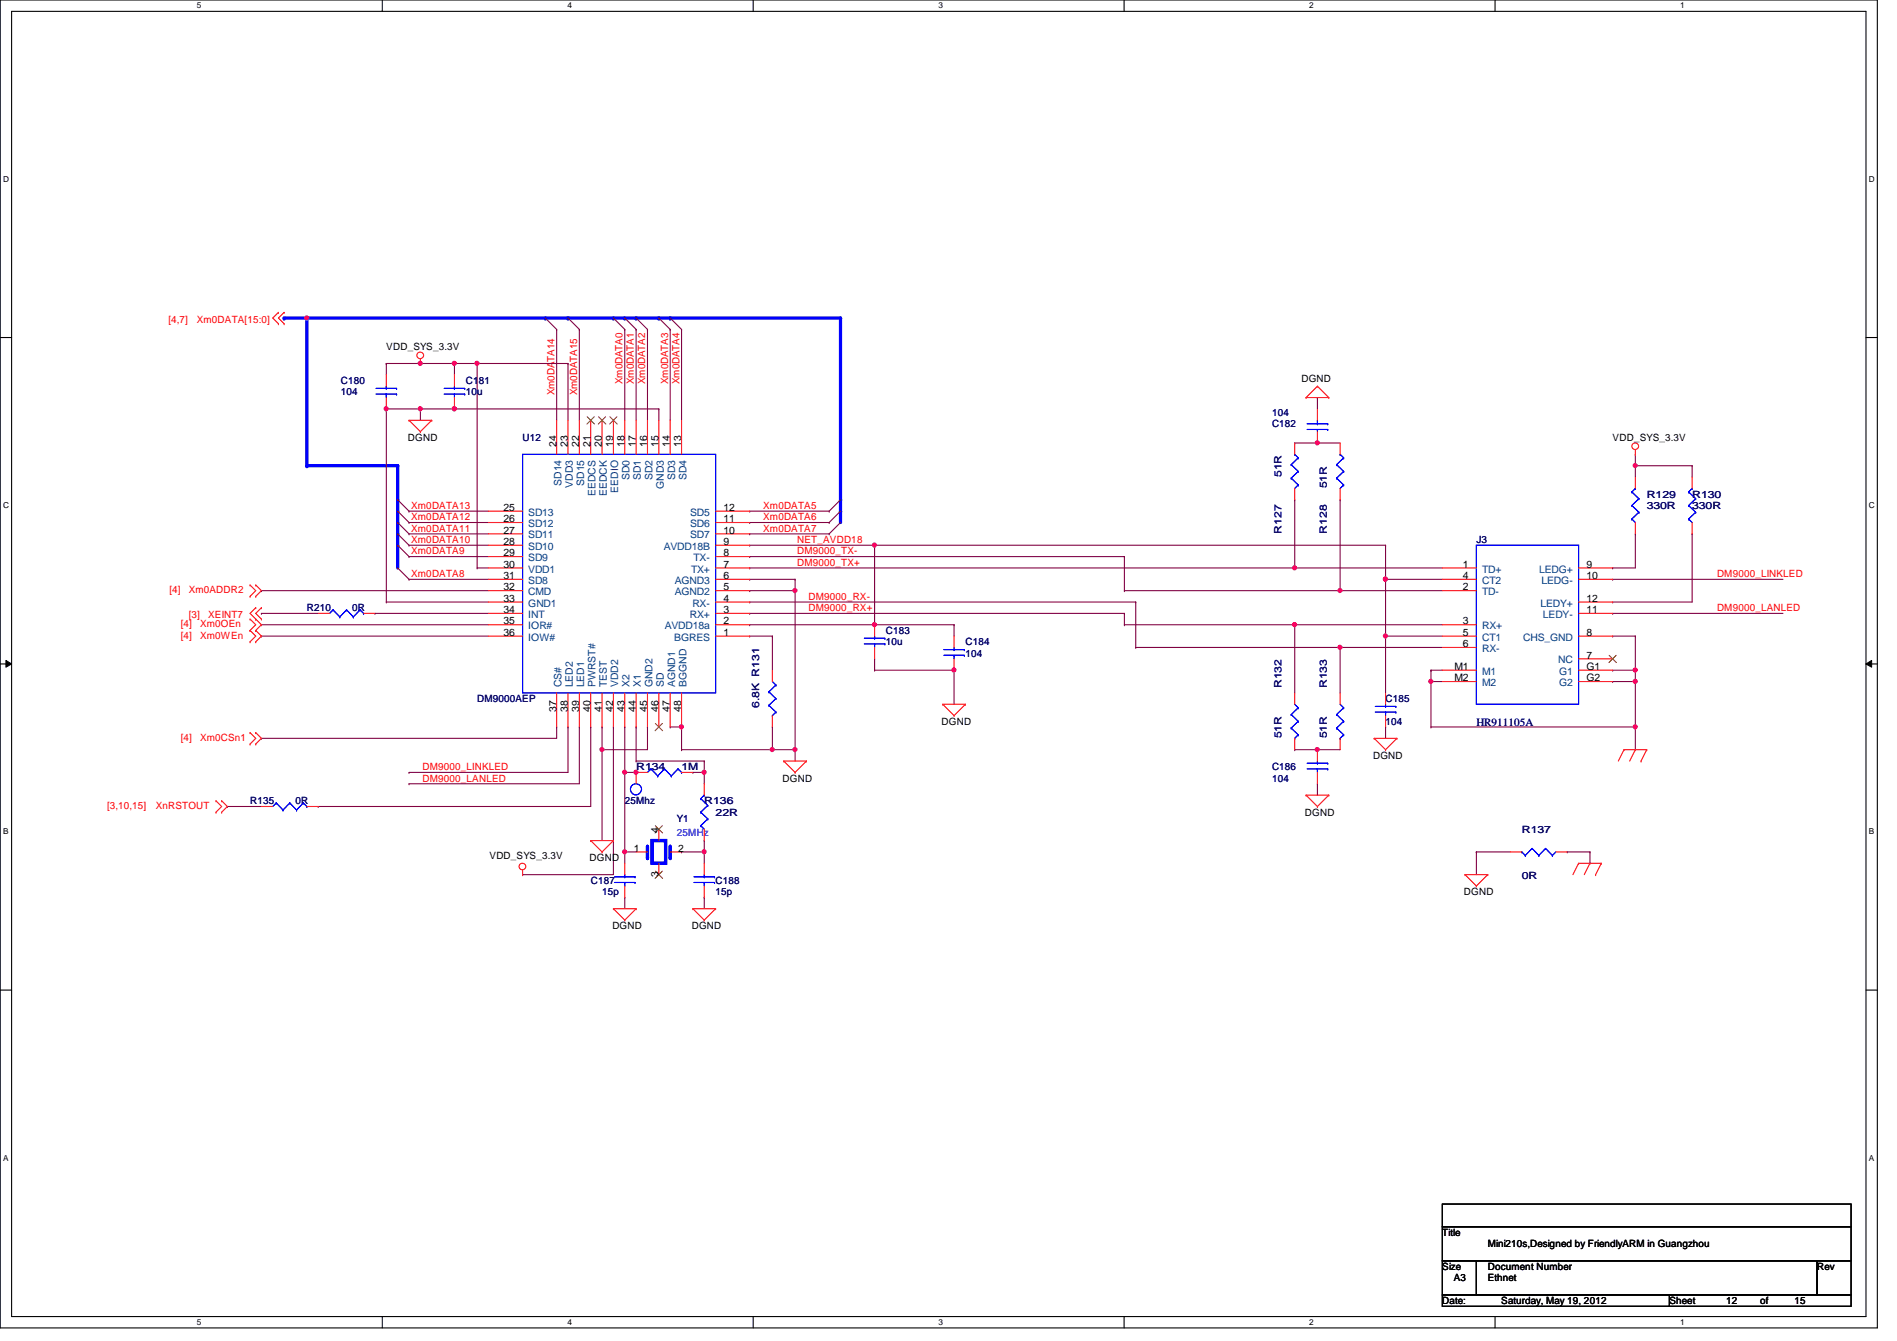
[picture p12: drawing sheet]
<svg xmlns="http://www.w3.org/2000/svg" width="297mm" height="210mm" viewBox="0 0 297 210" stroke-linecap="round" stroke-linejoin="round" font-family="sans-serif">
<path d="M0 0h294v207.9h-294zM1.8 1.8h290.4v204.3h-290.4z" fill="none" stroke="#000" stroke-width=".17"/>
<g fill="#fff">
<path d="M30.8 .2h.7v1.4h-.7z"/>
<path d="M30.8 206.2h.7v1.4h-.7z"/>
</g>
<path d="M59.9 0v1.8M59.9 206.1v1.8" fill="none" stroke="#000" stroke-width=".17"/>
<g fill="#fff">
<path d="M88.9 .2h.6v1.4h-.6z"/>
<path d="M88.9 206.2h.6v1.4h-.6z"/>
</g>
<path d="M117.9 0v1.8M117.9 206.1v1.8" fill="none" stroke="#000" stroke-width=".17"/>
<g fill="#fff">
<path d="M146.9 .2h.7v1.4h-.7z"/>
<path d="M146.9 206.2h.7v1.4h-.7z"/>
</g>
<path d="M176 0v1.8M176 206.1v1.8" fill="none" stroke="#000" stroke-width=".17"/>
<g fill="#fff">
<path d="M205 .2h.7v1.4h-.7z"/>
<path d="M205 206.2h.7v1.4h-.7z"/>
</g>
<path d="M234.1 0v1.8M234.1 206.1v1.8" fill="none" stroke="#000" stroke-width=".17"/>
<g fill="#fff">
<path d="M263.1 .2h.7v1.4h-.7z"/>
<path d="M263.1 206.2h.7v1.4h-.7z"/>
<path d="M.5 27.3h.9v1.4h-.9z"/>
<path d="M292.6 27.3h.9v1.4h-.9z"/>
<path d="M.5 78.4h.9v1.4h-.9z"/>
<path d="M292.6 78.4h.9v1.4h-.9z"/>
</g>
<path d="M0 52.8h1.8M292.2 52.8h1.8" fill="none" stroke="#000" stroke-width=".17"/>
<g fill="#fff">
<path d="M.5 129.5h.8v1.4h-.8z"/>
<path d="M292.6 129.5h.9v1.4h-.9z"/>
</g>
<path d="M0 103.9h1.8M292.2 103.9h1.8" fill="none" stroke="#000" stroke-width=".17"/>
<path d="M.9 103.4l.9 .5-.9 .5zM292.2 103.9l.9-.5v1z" fill="#000"/>
<path d="M.9 103.4l.9 .5-.9 .5zM292.2 103.9l.9-.5v1z" fill="none" stroke="#000" stroke-width=".16"/>
<g fill="#fff">
<path d="M.5 180.5h.8v1.4h-.8z"/>
<path d="M292.6 180.5h.9v1.4h-.9z"/>
</g>
<path d="M0 155h1.8M292.2 155h1.8" fill="none" stroke="#000" stroke-width=".17"/>
<path d="M217 90.7h.1M217 90.7v8.9M64 120.9h.1M64 120.9h24.9" fill="none" stroke="#800040" stroke-width=".17"/>
<circle cx="216.9" cy="90.7" r=".32" fill="#f0f"/>
<circle cx="216.9" cy="90.7" r=".32" fill="none" stroke="#f0f" stroke-width=".17"/>
<path d="M176.1 96h.1M176.1 96v1.8M202.7 97.8h.1M202.7 97.8v10.7M252.5 88.9h.1M256.1 83.6h.1M256.1 83.6v5.3h-3.6M206.3 117.3h.1M206.3 117.3h3.5" fill="none" stroke="#800040" stroke-width=".17"/>
<circle cx="206.3" cy="117.3" r=".32" fill="#f0f"/>
<circle cx="206.3" cy="117.3" r=".32" fill="none" stroke="#f0f" stroke-width=".17"/>
<path d="M202.7 117.3h.1M202.7 117.3h3.6" fill="none" stroke="#800040" stroke-width=".17"/>
<path d="M44.5 49.8h3.5" fill="none" stroke="#00f" stroke-width=".51"/>
<circle cx="44.5" cy="49.8" r=".25" fill="#00f"/>
<path d="M209.8 92.5h.1M209.8 92.5h16M231.2 133.3h.1M231.2 133.3h5.3M231.2 133.3v3.6" fill="none" stroke="#800040" stroke-width=".17"/>
<circle cx="209.8" cy="92.4" r=".32" fill="#f0f"/>
<circle cx="209.8" cy="92.4" r=".32" fill="none" stroke="#f0f" stroke-width=".17"/>
<path d="M206.3 69.3h.1M206.3 69.3h3.5M177.8 94.2h.1M177.8 94.2v7.1M252.5 94.2h.1M265 83.6h.1M265 83.6v10.6h-12.5M149.4 104.9h.1M149.4 104.9v5.3" fill="none" stroke="#800040" stroke-width=".17"/>
<circle cx="206.3" cy="69.3" r=".32" fill="#f0f"/>
<circle cx="206.3" cy="69.3" r=".32" fill="none" stroke="#f0f" stroke-width=".17"/>
<g fill="none" stroke="#800040" stroke-width=".17">
<path d="M202.7 69.3h.1M202.7 69.3h3.6M256.1 71.1h.1M256.1 71.1v1.8M202.7 88.9h.1M202.7 88.9h23.1M256.1 99.6h.1M256.1 99.6v5.3h-3.6M252.5 104.9h.1M245.4 133.3h.1M245.4 133.3h3.6M249 133.3h.1"/>
<path d="M249 133.3v1.8"/>
</g>
<circle cx="202.7" cy="88.9" r=".32" fill="#f0f"/>
<circle cx="202.7" cy="88.9" r=".32" fill="none" stroke="#f0f" stroke-width=".17"/>
<path d="M252.5 106.7h.1M256.1 104.9h.1M256.1 104.9v1.8h-3.6" fill="none" stroke="#800040" stroke-width=".17"/>
<circle cx="256" cy="104.9" r=".32" fill="#f0f"/>
<circle cx="256" cy="104.9" r=".32" fill="none" stroke="#f0f" stroke-width=".17"/>
<path d="M252.5 90.7h.1M252.5 90.7h26.7M90.7 113.8h.1M90.7 113.8v8.9" fill="none" stroke="#800040" stroke-width=".17"/>
<path d="M131.6 80v1.8" fill="none" stroke="#00f" stroke-width=".51"/>
<circle cx="131.6" cy="80" r=".25" fill="#00f"/>
<path d="M131.6 78.2v1.8" fill="none" stroke="#00f" stroke-width=".51"/>
<circle cx="131.6" cy="78.2" r=".25" fill="#00f"/>
<path d="M131.6 49.8v28.4" fill="none" stroke="#00f" stroke-width=".51"/>
<circle cx="131.6" cy="49.8" r=".25" fill="#00f"/>
<path d="M64 122.7h.1M64 122.7h26.7" fill="none" stroke="#800040" stroke-width=".17"/>
<path d="M104.9 49.8h26.7" fill="none" stroke="#00f" stroke-width=".51"/>
<circle cx="104.9" cy="49.8" r=".25" fill="#00f"/>
<path d="M85.4 49.8h3.5" fill="none" stroke="#00f" stroke-width=".51"/>
<circle cx="85.4" cy="49.8" r=".25" fill="#00f"/>
<path d="M48 49.8h37.4" fill="none" stroke="#00f" stroke-width=".51"/>
<circle cx="48" cy="49.8" r=".25" fill="#00f"/>
<path d="M103.2 49.8h1.7" fill="none" stroke="#00f" stroke-width=".51"/>
<circle cx="103.2" cy="49.8" r=".25" fill="#00f"/>
<path d="M88.9 49.8h7.2" fill="none" stroke="#00f" stroke-width=".51"/>
<circle cx="88.9" cy="49.8" r=".25" fill="#00f"/>
<path d="M97.8 49.8h1.8" fill="none" stroke="#00f" stroke-width=".51"/>
<circle cx="97.8" cy="49.8" r=".25" fill="#00f"/>
<path d="M96.1 49.8h1.7" fill="none" stroke="#00f" stroke-width=".51"/>
<circle cx="96.1" cy="49.8" r=".25" fill="#00f"/>
<path d="M99.6 49.8h3.6" fill="none" stroke="#00f" stroke-width=".51"/>
<circle cx="99.6" cy="49.8" r=".25" fill="#00f"/>
<path d="M217 99.6h.1M217 99.6h8.8M217 99.6v8.9M252.5 99.6h.1M252.5 99.6h3.6M177.8 101.3h.1M177.8 101.3h32M256.1 113.8h.1M256.1 113.8v3.5" fill="none" stroke="#800040" stroke-width=".17"/>
<circle cx="216.9" cy="99.5" r=".32" fill="#f0f"/>
<circle cx="216.9" cy="99.5" r=".32" fill="none" stroke="#f0f" stroke-width=".17"/>
<path d="M209.8 78.2h.1M209.8 78.2v14.3" fill="none" stroke="#800040" stroke-width=".17"/>
<path d="M62.3 85.3v3.6" fill="none" stroke="#00f" stroke-width=".51"/>
<circle cx="62.3" cy="85.3" r=".25" fill="#00f"/>
<path d="M62.3 78.2v1.8" fill="none" stroke="#00f" stroke-width=".51"/>
<circle cx="62.3" cy="78.2" r=".25" fill="#00f"/>
<path d="M62.3 72.9v5.3" fill="none" stroke="#00f" stroke-width=".51"/>
<circle cx="62.3" cy="72.9" r=".25" fill="#00f"/>
<path d="M62.3 81.8v1.8" fill="none" stroke="#00f" stroke-width=".51"/>
<circle cx="62.3" cy="81.8" r=".25" fill="#00f"/>
<path d="M62.3 80v1.8" fill="none" stroke="#00f" stroke-width=".51"/>
<circle cx="62.3" cy="80" r=".25" fill="#00f"/>
<path d="M62.3 83.6v1.7" fill="none" stroke="#00f" stroke-width=".51"/>
<circle cx="62.3" cy="83.6" r=".25" fill="#00f"/>
<path d="M176.1 97.8h.1M176.1 87.1h.1M176.1 97.8h26.6M176.1 87.1v5.4M217 90.7h.1M217 90.7h8.8M252.5 96h.1M252.5 96h26.7M224.1 104.9h.1M224.1 106.7h.1M224.1 104.9h1.7M224.1 106.7v7.1" fill="none" stroke="#800040" stroke-width=".17"/>
<circle cx="224" cy="106.7" r=".32" fill="#f0f"/>
<circle cx="224" cy="106.7" r=".32" fill="none" stroke="#f0f" stroke-width=".17"/>
<path d="M224.1 113.8h.1M224.1 113.8h32" fill="none" stroke="#800040" stroke-width=".17"/>
<circle cx="256" cy="113.8" r=".32" fill="#f0f"/>
<circle cx="256" cy="113.8" r=".32" fill="none" stroke="#f0f" stroke-width=".17"/>
<path d="M48 72.9h14.3" fill="none" stroke="#00f" stroke-width=".51"/>
<circle cx="48" cy="72.9" r=".25" fill="#00f"/>
<g fill="none" stroke="#800040" stroke-width=".17">
<path d="M60.5 64h.1M60.5 64h5.3M256.1 72.9h.1M256.1 72.9v1.8M117.4 80h.1M117.4 81.8h.1M117.4 83.6h.1M117.4 87.1h.1M117.4 96h.1M117.4 80h12.4M117.4 81.8h12.4M117.4 83.6h12.4"/>
<path d="M117.4 87.1h58.7M117.4 96h58.7M110.3 119.1h.1M110.3 119.1v1.8"/>
</g>
<circle cx="256" cy="72.9" r=".32" fill="#f0f"/>
<circle cx="256" cy="72.9" r=".32" fill="none" stroke="#f0f" stroke-width=".17"/>
<path d="M136.9 97.8h.1M136.9 97.8h12.5" fill="none" stroke="#800040" stroke-width=".17"/>
<circle cx="136.9" cy="97.8" r=".32" fill="#f0f"/>
<circle cx="136.9" cy="97.8" r=".32" fill="none" stroke="#f0f" stroke-width=".17"/>
<path d="M65.8 64h.1M65.8 64v1.8M65.8 64h5.4M149.4 97.8h.1M149.4 97.8v1.8M40.9 115.6h.1M87.2 113.8h.1M87.2 113.8v1.8h-46.3M106.7 113.8h.1M106.7 113.8v3.5M120.9 117.3h.1M120.9 117.3h3.6" fill="none" stroke="#800040" stroke-width=".17"/>
<circle cx="71.1" cy="64" r=".32" fill="#f0f"/>
<circle cx="71.1" cy="64" r=".32" fill="none" stroke="#f0f" stroke-width=".17"/>
<circle cx="65.8" cy="64" r=".32" fill="#f0f"/>
<circle cx="65.8" cy="64" r=".32" fill="none" stroke="#f0f" stroke-width=".17"/>
<path d="M71.2 64h.1M71.2 64h32" fill="none" stroke="#800040" stroke-width=".17"/>
<circle cx="71.1" cy="64" r=".32" fill="#f0f"/>
<circle cx="71.1" cy="64" r=".32" fill="none" stroke="#f0f" stroke-width=".17"/>
<path d="M124.5 90.7h.1M124.5 90.7v1.8M94.3 117.3h.1M94.3 117.3v14.3M106.7 117.3h.1M106.7 117.3h14.2M97.8 120.9h.1M97.8 120.9v12.4M110.3 140.5h.1M110.3 140.5v1.7" fill="none" stroke="#800040" stroke-width=".17"/>
<circle cx="94.2" cy="117.3" r=".32" fill="#f0f"/>
<circle cx="94.2" cy="117.3" r=".32" fill="none" stroke="#f0f" stroke-width=".17"/>
<path d="M124.5 92.5h.1M124.5 92.5v24.8M94.3 117.3h.1M94.3 117.3h7.1M108.5 120.9h.1M108.5 120.9h1.8M110.3 133.3h.1M110.3 133.3v1.8" fill="none" stroke="#800040" stroke-width=".17"/>
<circle cx="124.5" cy="117.3" r=".32" fill="#f0f"/>
<circle cx="124.5" cy="117.3" r=".32" fill="none" stroke="#f0f" stroke-width=".17"/>
<circle cx="124.5" cy="92.4" r=".32" fill="#f0f"/>
<circle cx="124.5" cy="92.4" r=".32" fill="none" stroke="#f0f" stroke-width=".17"/>
<path d="M40.9 99.6h.1M40.9 99.6h35.6M117.4 90.7h.1M117.4 92.5h.1M117.4 85.3h.1M117.4 90.7h7.1M117.4 92.5h7.1M117.4 85.3h19.5" fill="none" stroke="#800040" stroke-width=".17"/>
<circle cx="136.9" cy="85.3" r=".32" fill="#f0f"/>
<circle cx="136.9" cy="85.3" r=".32" fill="none" stroke="#f0f" stroke-width=".17"/>
<path d="M40.9 97.8h.1M40.9 97.8h35.6M101.4 113.8h.1M101.4 113.8v3.5M97.8 120.9h.1M97.8 120.9h1.8M206.3 122.7h.1M206.3 122.7v1.8" fill="none" stroke="#800040" stroke-width=".17"/>
<circle cx="99.6" cy="120.9" r=".32" fill="#f0f"/>
<circle cx="99.6" cy="120.9" r=".32" fill="none" stroke="#f0f" stroke-width=".17"/>
<circle cx="97.8" cy="120.9" r=".32" fill="#f0f"/>
<circle cx="97.8" cy="120.9" r=".32" fill="none" stroke="#f0f" stroke-width=".17"/>
<g fill="none" stroke="#800040" stroke-width=".17">
<path d="M60.5 56.9h.1M60.5 56.9v1.8M65.8 56.9h.1M65.8 56.9h5.4M40.9 92.5h.1M40.9 92.5h35.6M60.5 94.2h.1M60.5 94.2h16M64 90.7h.1M64 90.7h12.5M117.4 99.6h.1M117.4 94.2h.1"/>
<path d="M117.4 94.2h60.4M117.4 99.6h3.5M120.9 99.6h.1M120.9 99.6v5.3M97.8 113.8h.1M97.8 113.8v7.1M124.5 117.3h.1M124.5 117.3v1.8M49.8 126.2h.1M49.8 126.2h42.7M97.8 133.3h.1M97.8 133.3h1.8"/>
</g>
<circle cx="71.1" cy="56.9" r=".32" fill="#f0f"/>
<circle cx="71.1" cy="56.9" r=".32" fill="none" stroke="#f0f" stroke-width=".17"/>
<circle cx="65.8" cy="56.9" r=".32" fill="#f0f"/>
<circle cx="65.8" cy="56.9" r=".32" fill="none" stroke="#f0f" stroke-width=".17"/>
<path d="M120.9 113.8h.1M120.9 113.8v3.5" fill="none" stroke="#800040" stroke-width=".17"/>
<circle cx="120.9" cy="117.3" r=".32" fill="#f0f"/>
<circle cx="120.9" cy="117.3" r=".32" fill="none" stroke="#f0f" stroke-width=".17"/>
<path d="M60.5 64h.1M60.5 64v30.2M64 87.1h.1M64 87.1h12.5" fill="none" stroke="#800040" stroke-width=".17"/>
<circle cx="60.5" cy="64" r=".32" fill="#f0f"/>
<circle cx="60.5" cy="64" r=".32" fill="none" stroke="#f0f" stroke-width=".17"/>
<path d="M104.9 113.8h.1M104.9 113.8h1.8" fill="none" stroke="#800040" stroke-width=".17"/>
<circle cx="106.7" cy="113.8" r=".32" fill="#f0f"/>
<circle cx="106.7" cy="113.8" r=".32" fill="none" stroke="#f0f" stroke-width=".17"/>
<path d="M64 85.3h.1M64 85.3h12.5M88.9 113.8h.1M88.9 113.8v7.1M106.7 133.3h.1M106.7 133.3h3.6" fill="none" stroke="#800040" stroke-width=".17"/>
<circle cx="110.3" cy="133.3" r=".32" fill="#f0f"/>
<circle cx="110.3" cy="133.3" r=".32" fill="none" stroke="#f0f" stroke-width=".17"/>
<path d="M64 83.6h.1M64 83.6h12.5M136.9 85.3h.1M136.9 85.3v12.5M136.9 104.9h.1M136.9 104.9h12.5" fill="none" stroke="#800040" stroke-width=".17"/>
<circle cx="149.4" cy="104.9" r=".32" fill="#f0f"/>
<circle cx="149.4" cy="104.9" r=".32" fill="none" stroke="#f0f" stroke-width=".17"/>
<path d="M74.7 56.9h.1M74.7 56.9v32M74.7 88.9h.1M74.7 88.9h1.8" fill="none" stroke="#800040" stroke-width=".17"/>
<circle cx="74.7" cy="56.9" r=".32" fill="#f0f"/>
<circle cx="74.7" cy="56.9" r=".32" fill="none" stroke="#f0f" stroke-width=".17"/>
<path d="M71.2 56.9h.1M71.2 56.9h3.5M64 81.8h.1M64 80h.1M64 81.8h12.5M64 80h12.5M209.8 101.3h.1M209.8 101.3h16M110.3 131.6h.1M110.3 131.6v1.7M97.8 140.5h.1M97.8 140.5v1.7" fill="none" stroke="#800040" stroke-width=".17"/>
<circle cx="209.8" cy="101.3" r=".32" fill="#f0f"/>
<circle cx="209.8" cy="101.3" r=".32" fill="none" stroke="#f0f" stroke-width=".17"/>
<g fill="none" stroke="#800040" stroke-width=".17">
<path d="M60.5 56.9h.1M60.5 56.9h5.3M87.2 51.6h.1M87.2 51.6v14.2M88.9 56.9h.1M88.9 56.9v8.9M90.7 51.6h.1M90.7 51.6v14.2M97.8 51.6h.1M97.8 51.6v14.2M99.6 51.6h.1M99.6 51.6v14.2"/>
<path d="M101.4 51.6h.1M101.4 51.6v14.2M104.9 51.6h.1M104.9 51.6v14.2M106.7 51.6h.1M106.7 51.6v14.2M103.2 64h.1M103.2 64v1.8M117.4 97.8h.1M117.4 97.8h19.5M99.6 113.8h.1M99.6 113.8v5.3"/>
<path d="M97.8 133.3h.1M97.8 133.3v1.8"/>
</g>
<circle cx="97.8" cy="133.3" r=".32" fill="#f0f"/>
<circle cx="97.8" cy="133.3" r=".32" fill="none" stroke="#f0f" stroke-width=".17"/>
<path d="M74.7 56.9h.1M74.7 56.9h14.2M202.7 78.2h.1M202.7 78.2v10.7h-85.3M117.4 88.9h.1M92.5 113.8h.1M92.5 113.8v12.4M99.6 119.1h.1M99.6 119.1h10.7" fill="none" stroke="#800040" stroke-width=".17"/>
<path d="M48 49.8v23.1" fill="none" stroke="#00f" stroke-width=".51"/>
<circle cx="48" cy="49.8" r=".25" fill="#00f"/>
<circle cx="48" cy="49.8" r=".32" fill="#f0f"/>
<circle cx="48" cy="49.8" r=".32" fill="none" stroke="#f0f" stroke-width=".17"/>
<path d="M206.3 62.2h.1M206.3 62.2v1.8M256.1 72.9h.1M256.1 72.9h8.9M265 72.9h.1M265 72.9v1.8M96.1 113.8h.1M96.1 113.8v23.1M224.1 106.7h.1M224.1 106.7h1.7M110.3 120.9h.1M110.3 120.9v1.8" fill="none" stroke="#800040" stroke-width=".17"/>
<circle cx="110.3" cy="120.9" r=".32" fill="#f0f"/>
<circle cx="110.3" cy="120.9" r=".32" fill="none" stroke="#f0f" stroke-width=".17"/>
<path d="M136.9 85.3h.1M136.9 85.3h80.1M217 85.3h.1M217 85.3v5.4" fill="none" stroke="#800040" stroke-width=".17"/>
<circle cx="216.9" cy="90.7" r=".32" fill="#f0f"/>
<circle cx="216.9" cy="90.7" r=".32" fill="none" stroke="#f0f" stroke-width=".17"/>
<path d="M202.7 97.8h.1M202.7 97.8h23.1" fill="none" stroke="#800040" stroke-width=".17"/>
<circle cx="202.7" cy="97.8" r=".32" fill="#f0f"/>
<circle cx="202.7" cy="97.8" r=".32" fill="none" stroke="#f0f" stroke-width=".17"/>
<g fill="none" stroke="#800040" stroke-width=".17">
<path d="M71.2 56.9h.1M71.2 56.9v1.8M40.9 96h.1M40.9 96h8.9M58.7 96h.1M58.7 96h17.8M136.9 103.1h.1M136.9 103.1v1.8M209.8 101.3h.1M209.8 101.3v7.2M217 113.8h.1M217 113.8v1.8"/>
<path d="M256.1 106.7h.1M256.1 106.7v7.1M35.6 126.2h.1M35.6 126.2h5.3M81.8 136.9h.1M81.8 136.9h14.3"/>
</g>
<circle cx="256" cy="106.7" r=".32" fill="#f0f"/>
<circle cx="256" cy="106.7" r=".32" fill="none" stroke="#f0f" stroke-width=".17"/>
<g fill="none" stroke="#800040" stroke-width=".17">
<path d="M85.4 49.8h.1M85.4 49.8l1.8 1.8M88.9 49.8h.1M88.9 49.8l1.8 1.8M96.1 49.8h.1M96.1 49.8l1.7 1.8M97.8 49.8h.1M97.8 49.8l1.8 1.8M99.6 49.8h.1M99.6 49.8l1.8 1.8M103.2 49.8h.1M103.2 49.8l1.7 1.8"/>
<path d="M104.9 49.8h.1M104.9 49.8l1.8 1.8M62.3 78.2h.1M62.3 78.2l1.7 1.8M131.6 78.2l-1.8 1.8M62.3 80h.1M62.3 81.8h.1M62.3 83.6h.1M62.3 85.3h.1M62.3 88.9h.1M62.3 80l1.7 1.8M62.3 81.8l1.7 1.8"/>
<path d="M62.3 83.6l1.7 1.7M62.3 85.3l1.7 1.8M62.3 88.9l1.7 1.8M129.8 80h.1M129.8 81.8h.1M129.8 83.6h.1M131.6 80l-1.8 1.8M131.6 81.8l-1.8 1.8M176.1 92.5h.1M176.1 92.5h33.7M94.3 113.8h.1M94.3 113.8v3.5"/>
<path d="M224.1 104.9h.1M224.1 104.9v1.8"/>
</g>
<g fill="none" stroke="#f00" stroke-width=".17">
<path d="M43.6 48.9h.1M43.6 50.7h.1M43.6 48.9l-.9 .9 .9 .9M44.5 48.9h.1M44.5 50.7h.1M44.5 48.9l-.9 .9 .9 .9M60.5 58.7v1.8M65.8 56.9h.1M65.8 56.2v.7M71.2 58.7v1.8M60.5 62.2v1.8M64 65.8h.1"/>
<path d="M64 65.8h3.6M64 65.8l1.8 1.8M65.8 67.6h.1M67.6 65.8h.1M67.6 65.8l-1.8 1.8M71.2 62.2v1.8M87.2 65.8v5.3M88.9 65.8v5.3M90.7 65.8v5.3M92.5 65.8v5.3M94.3 65.8v5.3M96.1 65.8v5.3"/>
<path d="M97.8 65.8v5.3M99.6 65.8v5.3M101.4 65.8v5.3M103.2 65.8v5.3M104.9 65.8v5.3M106.7 65.8v5.3M202.7 69.3v1.8M202.7 76.5v1.7M204.5 62.2h.1M204.5 62.2h3.6M206.3 60.5h.1M206.3 60.5l-1.8 1.7"/>
<path d="M206.3 60.5l1.8 1.7M206.3 64v1.8M206.3 67.6v1.7M208.1 62.2h.1M209.8 69.3v1.8M209.8 76.5v1.7M256.1 71.1h.1M256.1 70.4v.7M256.1 74.7v1.8M265 74.7v1.8M39.2 91.6h.1M39.2 93.3h.1"/>
<path d="M39.2 96.9h.1M39.2 98.7h.1M39.2 91.6l.8 .9-.8 .8M39.2 96.9l.8 .9-.8 .9M39.2 98.7l.8 .9-.8 .9M40 93.3h.1M40 91.6h.1M40 98.7h.1M40 96.9h.1M40 95.1h.1M40 91.6l.9 .9-.9 .8M40 96.9l.9 .9-.9 .9"/>
<path d="M40 98.7l.9 .9-.9 .9M40 95.1l-.8 .9 .8 .9M40.9 95.1h.1M40.9 96.9h.1M40.9 95.1l-.9 .9 .9 .9M49.8 96h1.8M56.9 96h1.8M76.5 88.9h5.3M76.5 90.7h5.3M76.5 92.5h5.3M76.5 97.8h5.3M76.5 99.6h5.3"/>
<path d="M76.5 96h5.3M76.5 94.2h5.3M76.5 85.3h5.3M76.5 87.1h5.3M76.5 83.6h5.3M76.5 80h5.3M76.5 81.8h5.3M112.1 88.9h5.3M112.1 90.7h5.3M112.1 92.5h5.3M112.1 97.8h5.3M112.1 99.6h5.3"/>
<path d="M112.1 96h5.3M112.1 94.2h5.3M112.1 85.3h5.3M112.1 87.1h5.3M112.1 83.6h5.3M112.1 80h5.3M112.1 81.8h5.3M136.9 97.8v1.8M149.4 99.6v1.7M225.8 88.9h5.4M225.8 90.7h5.4M225.8 92.5h5.4"/>
<path d="M225.8 97.8h5.4M225.8 99.6h5.4M247.2 88.9h5.3M247.2 90.7h5.3M247.2 99.6h5.3M247.2 96h5.3M247.2 94.2h5.3M256.1 81.8v1.8M265 81.8v1.8M39.2 114.7h.1M39.2 116.5h.1M39.2 100.5h.1"/>
<path d="M39.2 114.7l.8 .9-.8 .9M40 116.5h.1M40 114.7h.1M40 100.5h.1M40 114.7l.9 .9-.9 .9M87.2 108.5v5.3M88.9 108.5v5.3M90.7 108.5v5.3M92.5 108.5v5.3M94.3 108.5v5.3M96.1 108.5v5.3M97.8 108.5v5.3"/>
<path d="M99.6 108.5v5.3M101.4 108.5v5.3M103.2 108.5v5.3M104.9 108.5v5.3M106.7 108.5v5.3M120.9 104.9v1.8M120.9 112v1.8M122.7 119.1h.1M122.7 119.1h3.6M122.7 119.1l1.8 1.8M126.3 119.1h.1M126.3 119.1l-1.8 1.8"/>
<path d="M136.9 101.3v1.8M147.6 110.2h.1M147.6 110.2h3.6M147.6 110.2l1.8 1.8M149.4 112h.1M149.4 103.1v1.8M151.2 110.2h.1M151.2 110.2l-1.8 1.8M202.7 108.5v1.7M202.7 115.6v1.7M206.3 117.3v1.8M209.8 108.5v1.7"/>
<path d="M209.8 115.6v1.7M215.2 115.6h.1M215.2 115.6h3.5M215.2 115.6l1.8 1.7M217 117.3h.1M217 108.5v1.7M217 112v1.8M218.7 115.6h.1M218.7 115.6l-1.7 1.7M225.8 101.3h5.4M225.8 104.9h5.4M225.8 106.7h5.4"/>
<path d="M247.2 104.9h5.3M247.2 106.7h5.3M247.2 103.1h5.3M254.3 117.3h.1M254.3 117.3l-.9 1.8M254.3 117.3h3.5M256.1 117.3h.1M256.1 117.3l-.9 1.8M257 119.1h.1M257.8 117.3h.1M257.8 117.3l-.8 1.8M33.8 125.3h.1"/>
<path d="M33.8 127.1h.1M33.8 125.3l.9 .9-.9 .9M34.7 127.1h.1M34.7 125.3h.1M34.7 125.3l.9 .9-.9 .9M40.9 126.2h1.8M48 126.2h1.8M81.8 136.9h.1M81.8 136.2v.7M92.5 131.6h.1M92.5 131.6h3.6M92.5 131.6l1.8 1.7"/>
<path d="M94.3 133.3h.1M96.1 131.6h.1M96.1 131.6l-1.8 1.7M97.8 135.1v1.8M97.8 138.7v1.8M110.3 135.1v1.8M110.3 138.7v1.8M124.5 120.9h.1M204.5 124.5h.1M204.5 124.5h3.6M204.5 124.5l1.8 1.7M206.3 126.2h.1"/>
<path d="M206.3 120.9v1.8M208.1 124.5h.1M208.1 124.5l-1.8 1.7M229.4 136.9h.1M229.4 136.9h3.6M229.4 136.9l1.8 1.8M231.2 138.7h.1M233 136.9h.1M233 136.9l-1.8 1.8M236.5 133.3h1.8M243.6 133.3h1.8M247.2 135.1h.1"/>
<path d="M247.2 135.1l-.9 1.8M247.2 135.1h3.5M249 135.1h.1M249 135.1l-.9 1.8M249.8 136.9h.1M250.7 135.1h.1M250.7 135.1l-.9 1.8M96.1 142.2h.1M96.1 142.2h3.5M96.1 142.2l1.7 1.8M97.8 144h.1M99.6 142.2h.1"/>
<path d="M99.6 142.2l-1.8 1.8M108.5 142.2h.1M108.5 142.2h3.6M108.5 142.2l1.8 1.8M110.3 144h.1M112.1 142.2h.1M112.1 142.2l-1.8 1.8"/>
<circle cx="65.8" cy="55.6" r=".52"/>
<circle cx="256.1" cy="69.8" r=".52"/>
<circle cx="81.8" cy="135.6" r=".52"/>
</g>
<path d="M225.8 188.5h64.1v3.5h-64.1zM225.8 192h64.1v5.4h-64.1zM225.8 197.4h5.4v5.3h-5.4zM231.2 197.4h53.3v5.3h-53.3zM284.5 197.4h5.4v5.3h-5.4zM225.8 202.7h35.6v1.8h-35.6zM261.4 202.7h28.5v1.8h-28.5z" fill="none" stroke="#000" stroke-width=".17"/>
<g fill="none" stroke="#00f" stroke-width=".17">
<path d="M58.9 61.7h3.2M58.9 60.8h3.2M60.5 60.8h.1M60.5 61.7h.1M60.5 60.5v.3M60.5 61.7v.5M62.1 61.7h.1M62.1 60.8h.1M69.6 61.7h3.2M69.6 60.8h3.2M71.2 60.8h.1M71.2 61.7h.1"/>
<path d="M71.2 60.5v.3M71.2 61.7v.5M72.8 61.7h.1M72.8 60.8h.1M81.8 71.1h30.3v37.4h-30.3zM202.2 74.8h.1M202.2 72.7h.1M202.2 74.8l1.1 1.1M202.2 72.7l1.1 1.1M202.7 71.1h.1M202.7 71.1l.6 .6M203.3 75.9h.1"/>
<path d="M203.3 73.8h.1M203.3 71.7h.1M203.3 75.9l-.6 .6M203.3 73.8l-1.1 1M203.3 71.7l-1.1 1M204.7 66.3h3.2M204.7 67.2h3.2M206.3 67.2h.1M206.3 66.3h.1M206.3 65.8v.5M206.3 67.2v.4M207.9 66.3h.1"/>
<path d="M207.9 67.2h.1M209.3 74.8h.1M209.3 72.7h.1M209.3 74.8l1.1 1.1M209.3 72.7l1.1 1.1M209.8 71.1h.1M209.8 71.1l.6 .6M210.4 75.9h.1M210.4 73.8h.1M210.4 71.7h.1M210.4 75.9l-.6 .6M210.4 73.8l-1.1 1"/>
<path d="M210.4 71.7l-1.1 1M255.5 79.1h.1M255.5 77h.1M255.5 79.1l1.1 1.1M255.5 77l1.1 1.1M256.1 76.5h.1M256.1 76.5l-.6 .5M256.6 78.1h.1M256.6 78.1l-1.1 1M264.4 79.1h.1M264.4 77h.1M264.4 79.1l1.1 1.1"/>
<path d="M264.4 77l1.1 1.1M265 76.5h.1M265 76.5l-.6 .5M265.5 78.1h.1M265.5 78.1l-1.1 1M52.2 95.5h.1M52.2 95.5l-.6 .5M52.2 95.5l1 1.1M53.2 96.6h.1M54.3 95.5h.1M54.3 95.5l-1.1 1.1M54.3 95.5l1 1.1"/>
<path d="M55.3 96.6h.1M56.4 95.5h.1M56.4 95.5l-1.1 1.1M56.4 95.5l.5 .5M56.9 96h.1M135.3 99.9h3.3M136.9 99.9h.1M136.9 99.6v.3M138.6 99.9h.1M231.2 85.3h16v24.9h-16zM255.5 81.2h.1M255.5 81.2l.6 .6"/>
<path d="M256.6 80.2h.1M256.6 80.2l-1.1 1M264.4 81.2h.1M264.4 81.2l.6 .6M265.5 80.2h.1M265.5 80.2l-1.1 1M120.4 108.3h.1M120.4 110.4h.1M120.4 108.3l1.1 1M120.4 110.4l1.1 1.1M120.9 112h.1M120.9 106.7l.6 .5"/>
<path d="M121.5 107.2h.1M121.5 109.3h.1M121.5 111.5h.1M121.5 107.2l-1.1 1.1M121.5 109.3l-1.1 1.1M121.5 111.5l-.6 .5M135.3 100.8h3.3M136.9 100.8h.1M136.9 100.8v.5M138.6 100.8h.1M147.8 102.6h3.2M147.8 101.7h3.2"/>
<path d="M149.4 101.7h.1M149.4 102.6h.1M149.4 101.3v.4M149.4 102.6v.5M151 102.6h.1M151 101.7h.1M202.2 111.8h.1M202.2 114h.1M202.2 111.8l1.1 1.1M202.2 114l1.1 1M202.7 115.6h.1M202.7 110.2l.6 .6"/>
<path d="M203.3 110.8h.1M203.3 112.9h.1M203.3 115h.1M203.3 110.8l-1.1 1M203.3 112.9l-1.1 1.1M203.3 115l-.6 .6M204.7 119.5h3.2M206.3 119.5h.1M206.3 119.1v.4M207.9 119.5h.1M209.3 111.8h.1M209.3 114h.1"/>
<path d="M209.3 111.8l1.1 1.1M209.3 114l1.1 1M209.8 115.6h.1M209.8 110.2l.6 .6M210.4 110.8h.1M210.4 112.9h.1M210.4 115h.1M210.4 110.8l-1.1 1M210.4 112.9l-1.1 1.1M210.4 115l-.6 .6M215.3 111.5h3.3M215.3 110.6h3.3"/>
<path d="M217 110.6h.1M217 111.5h.1M217 110.2v.4M217 111.5v.5M218.6 111.5h.1M218.6 110.6h.1M43.3 125.7h.1M43.3 125.7l-.6 .5M43.3 125.7l1 1.1M44.3 126.8h.1M45.4 125.7h.1M45.4 125.7l-1.1 1.1"/>
<path d="M45.4 125.7l1 1.1M46.4 126.8h.1M47.5 125.7h.1M47.5 125.7l-1.1 1.1M47.5 125.7l.5 .5M48 126.2h.1M96.2 138.1h3.2M96.2 137.2h3.2M97.8 137.2h.1M97.8 138.1h.1M97.8 136.9v.3M97.8 138.1v.6"/>
<path d="M99.4 138.1h.1M99.4 137.2h.1M108.7 138.1h3.2M108.7 137.2h3.2M110.3 137.2h.1M110.3 138.1h.1M110.3 136.9v.3M110.3 138.1v.6M111.9 138.1h.1M111.9 137.2h.1M204.7 120.4h3.2M206.3 120.4h.1"/>
<path d="M206.3 120.4v.5M207.9 120.4h.1M238.3 133.3h.1M238.3 133.3l.5 .6M238.8 133.9h.1M239.9 132.8h.1M239.9 132.8l1.1 1.1M239.9 132.8l-1.1 1.1M241 133.9h.1M242 132.8h.1M242 132.8l1.1 1.1M242 132.8l-1 1.1"/>
<path d="M243.1 133.9h.1M243.6 133.3l-.5 .6"/>
</g>
<path d="M91.9 65.2l1.2 1.2M93 65.2l-1.1 1.2M93.7 65.2l1.2 1.2M94.8 65.2l-1.1 1.2M95.5 65.2l1.1 1.2M96.6 65.2l-1.1 1.2M102.6 113.2l1.2 1.2M103.7 113.2l-1.1 1.2M252 102.6l1.1 1.1M253.1 102.6l-1.2 1.1" fill="none" stroke="#804000" stroke-width=".16"/>
<path d="M101.4 132.5v1.7" fill="none" stroke="#00f" stroke-width=".51"/>
<circle cx="101.4" cy="134.2" r=".25" fill="#00f"/>
<path d="M104.9 132.5v1.7" fill="none" stroke="#00f" stroke-width=".51"/>
<circle cx="104.9" cy="134.2" r=".25" fill="#00f"/>
<path d="M101.4 132.5v1.7M102.1 131.6h2.1v3.5h-2.1z" fill="none" stroke="#00f" stroke-width=".51"/>
<circle cx="101.4" cy="134.2" r=".25" fill="#00f"/>
<path d="M104.9 132.5v1.7" fill="none" stroke="#00f" stroke-width=".51"/>
<circle cx="104.9" cy="134.2" r=".25" fill="#00f"/>
<path d="M102.1 131.6h2.1v3.5h-2.1z" fill="none" stroke="#00f" stroke-width=".51"/>
<path d="M99.6 133.3h1.8M101.4 120.9h-1.8v1.8M103.2 129.8v1.8M103.2 135.1v1.8M104.9 133.3h1.8M106.7 120.9h1.8M110.3 122.7v1.8M110.3 129.8v1.8" fill="none" stroke="#f00" stroke-width=".17"/>
<path d="M102.6 136.4l1.2 1.1M102.6 129.2l1.2 1.2M103.7 136.4l-1.1 1.1M103.7 129.2l-1.1 1.2" fill="none" stroke="#804000" stroke-width=".16"/>
<g fill="none" stroke="#00f" stroke-width=".17">
<path d="M101.9 120.4h.1M101.9 120.4l-.5 .5M101.9 120.4l1.1 1.1M103 121.5h.1M104.1 120.4h.1M104.1 120.4l-1.1 1.1M104.1 120.4l1 1.1M105.1 121.5h.1M106.2 120.4h.1M106.2 120.4l-1.1 1.1M106.2 120.4l.5 .5M106.7 120.9h.1"/>
<path d="M109.7 129.2h.1M109.7 127.1h.1M109.7 125h.1M109.7 129.2l.6 .6M109.7 127.1l1.1 1.1M109.7 125l1.1 1.1M110.3 124.5h.1M110.3 124.5l-.6 .5M110.8 128.2h.1M110.8 126.1h.1M110.8 128.2l-1.1 1M110.8 126.1l-1.1 1"/>
<circle cx="99.6" cy="123.5" r=".87"/>
</g>
<circle cx="216.9" cy="90.7" r=".32" fill="#f0f"/>
<circle cx="216.9" cy="90.7" r=".32" fill="none" stroke="#f0f" stroke-width=".17"/>
<circle cx="206.3" cy="117.3" r=".32" fill="#f0f"/>
<circle cx="206.3" cy="117.3" r=".32" fill="none" stroke="#f0f" stroke-width=".17"/>
<circle cx="209.8" cy="92.4" r=".32" fill="#f0f"/>
<circle cx="209.8" cy="92.4" r=".32" fill="none" stroke="#f0f" stroke-width=".17"/>
<circle cx="206.3" cy="69.3" r=".32" fill="#f0f"/>
<circle cx="206.3" cy="69.3" r=".32" fill="none" stroke="#f0f" stroke-width=".17"/>
<circle cx="202.7" cy="88.9" r=".32" fill="#f0f"/>
<circle cx="202.7" cy="88.9" r=".32" fill="none" stroke="#f0f" stroke-width=".17"/>
<circle cx="256" cy="104.9" r=".32" fill="#f0f"/>
<circle cx="256" cy="104.9" r=".32" fill="none" stroke="#f0f" stroke-width=".17"/>
<circle cx="216.9" cy="99.5" r=".32" fill="#f0f"/>
<circle cx="216.9" cy="99.5" r=".32" fill="none" stroke="#f0f" stroke-width=".17"/>
<circle cx="224" cy="106.7" r=".32" fill="#f0f"/>
<circle cx="224" cy="106.7" r=".32" fill="none" stroke="#f0f" stroke-width=".17"/>
<circle cx="256" cy="113.8" r=".32" fill="#f0f"/>
<circle cx="256" cy="113.8" r=".32" fill="none" stroke="#f0f" stroke-width=".17"/>
<circle cx="256" cy="72.9" r=".32" fill="#f0f"/>
<circle cx="256" cy="72.9" r=".32" fill="none" stroke="#f0f" stroke-width=".17"/>
<circle cx="136.9" cy="97.8" r=".32" fill="#f0f"/>
<circle cx="136.9" cy="97.8" r=".32" fill="none" stroke="#f0f" stroke-width=".17"/>
<circle cx="71.1" cy="64" r=".32" fill="#f0f"/>
<circle cx="71.1" cy="64" r=".32" fill="none" stroke="#f0f" stroke-width=".17"/>
<circle cx="65.8" cy="64" r=".32" fill="#f0f"/>
<circle cx="65.8" cy="64" r=".32" fill="none" stroke="#f0f" stroke-width=".17"/>
<circle cx="71.1" cy="64" r=".32" fill="#f0f"/>
<circle cx="71.1" cy="64" r=".32" fill="none" stroke="#f0f" stroke-width=".17"/>
<circle cx="94.2" cy="117.3" r=".32" fill="#f0f"/>
<circle cx="94.2" cy="117.3" r=".32" fill="none" stroke="#f0f" stroke-width=".17"/>
<circle cx="124.5" cy="117.3" r=".32" fill="#f0f"/>
<circle cx="124.5" cy="117.3" r=".32" fill="none" stroke="#f0f" stroke-width=".17"/>
<circle cx="124.5" cy="92.4" r=".32" fill="#f0f"/>
<circle cx="124.5" cy="92.4" r=".32" fill="none" stroke="#f0f" stroke-width=".17"/>
<circle cx="136.9" cy="85.3" r=".32" fill="#f0f"/>
<circle cx="136.9" cy="85.3" r=".32" fill="none" stroke="#f0f" stroke-width=".17"/>
<circle cx="99.6" cy="120.9" r=".32" fill="#f0f"/>
<circle cx="99.6" cy="120.9" r=".32" fill="none" stroke="#f0f" stroke-width=".17"/>
<circle cx="97.8" cy="120.9" r=".32" fill="#f0f"/>
<circle cx="97.8" cy="120.9" r=".32" fill="none" stroke="#f0f" stroke-width=".17"/>
<circle cx="71.1" cy="56.9" r=".32" fill="#f0f"/>
<circle cx="71.1" cy="56.9" r=".32" fill="none" stroke="#f0f" stroke-width=".17"/>
<circle cx="65.8" cy="56.9" r=".32" fill="#f0f"/>
<circle cx="65.8" cy="56.9" r=".32" fill="none" stroke="#f0f" stroke-width=".17"/>
<circle cx="120.9" cy="117.3" r=".32" fill="#f0f"/>
<circle cx="120.9" cy="117.3" r=".32" fill="none" stroke="#f0f" stroke-width=".17"/>
<circle cx="60.5" cy="64" r=".32" fill="#f0f"/>
<circle cx="60.5" cy="64" r=".32" fill="none" stroke="#f0f" stroke-width=".17"/>
<circle cx="106.7" cy="113.8" r=".32" fill="#f0f"/>
<circle cx="106.7" cy="113.8" r=".32" fill="none" stroke="#f0f" stroke-width=".17"/>
<circle cx="110.3" cy="133.3" r=".32" fill="#f0f"/>
<circle cx="110.3" cy="133.3" r=".32" fill="none" stroke="#f0f" stroke-width=".17"/>
<circle cx="149.4" cy="104.9" r=".32" fill="#f0f"/>
<circle cx="149.4" cy="104.9" r=".32" fill="none" stroke="#f0f" stroke-width=".17"/>
<circle cx="74.7" cy="56.9" r=".32" fill="#f0f"/>
<circle cx="74.7" cy="56.9" r=".32" fill="none" stroke="#f0f" stroke-width=".17"/>
<circle cx="209.8" cy="101.3" r=".32" fill="#f0f"/>
<circle cx="209.8" cy="101.3" r=".32" fill="none" stroke="#f0f" stroke-width=".17"/>
<circle cx="97.8" cy="133.3" r=".32" fill="#f0f"/>
<circle cx="97.8" cy="133.3" r=".32" fill="none" stroke="#f0f" stroke-width=".17"/>
<circle cx="48" cy="49.8" r=".32" fill="#f0f"/>
<circle cx="48" cy="49.8" r=".32" fill="none" stroke="#f0f" stroke-width=".17"/>
<circle cx="110.3" cy="120.9" r=".32" fill="#f0f"/>
<circle cx="110.3" cy="120.9" r=".32" fill="none" stroke="#f0f" stroke-width=".17"/>
<circle cx="216.9" cy="90.7" r=".32" fill="#f0f"/>
<circle cx="216.9" cy="90.7" r=".32" fill="none" stroke="#f0f" stroke-width=".17"/>
<circle cx="202.7" cy="97.8" r=".32" fill="#f0f"/>
<circle cx="202.7" cy="97.8" r=".32" fill="none" stroke="#f0f" stroke-width=".17"/>
<circle cx="256" cy="106.7" r=".32" fill="#f0f"/>
<circle cx="256" cy="106.7" r=".32" fill="none" stroke="#f0f" stroke-width=".17"/>
<text font-size="1.7" fill="#000080" x="231.2" y="113.6">HR911105A</text>
<g font-size="1.6" fill="#f00">
<text x="26.4" y="50.5">[4,7]</text>
<text x="30.8" y="50.5">Xm0DATA[15:0]</text>
<text x="86.8" y="61.9" transform="rotate(-90 86.8 61.9)">Xm0DATA14</text>
<text x="90.4" y="61.9" transform="rotate(-90 90.4 61.9)">Xm0DATA15</text>
<text x="97.5" y="60.1" transform="rotate(-90 97.5 60.1)">Xm0DATA0</text>
<text x="99.3" y="60.1" transform="rotate(-90 99.3 60.1)">Xm0DATA1</text>
<text x="101" y="60.1" transform="rotate(-90 101 60.1)">Xm0DATA2</text>
<text x="104.6" y="60.1" transform="rotate(-90 104.6 60.1)">Xm0DATA3</text>
<text x="106.4" y="60.1" transform="rotate(-90 106.4 60.1)">Xm0DATA4</text>
<text x="64.4" y="83.2">Xm0DATA11</text>
<text x="64.4" y="81.4">Xm0DATA12</text>
<text x="64.4" y="79.7">Xm0DATA13</text>
<text x="119.5" y="79.7">Xm0DATA5</text>
<text x="119.5" y="81.4">Xm0DATA6</text>
<text x="119.5" y="83.2">Xm0DATA7</text>
<text x="64.4" y="86.8">Xm0DATA9</text>
<text x="64.4" y="85">Xm0DATA10</text>
<text x="124.8" y="86.8">DM9000_TX-</text>
<text x="124.8" y="85">NET_AVDD18</text>
<text x="124.8" y="88.6">DM9000_TX+</text>
<text x="26.5" y="92.8">[4]</text>
<text x="29.5" y="92.8">Xm0ADDR2</text>
<text x="64.4" y="90.3">Xm0DATA8</text>
<text x="126.6" y="95.7">DM9000_RX+</text>
<text x="126.6" y="93.9">DM9000_RX-</text>
<text x="268.9" y="90.3">DM9000_LINKLED</text>
<text x="268.9" y="95.7">DM9000_LANLED</text>
<text x="28.3" y="98.2">[4]</text>
<text x="28.3" y="99.9">[4]</text>
<text x="29.5" y="96.7">[3]</text>
<text x="31.3" y="98.2">Xm0OEn</text>
<text x="31.3" y="99.9">Xm0WEn</text>
<text x="32.6" y="96.7">XEINT7</text>
<text x="28.3" y="116">[4]</text>
<text x="31.3" y="116">Xm0CSn1</text>
<text x="66.2" y="120.6">DM9000_LINKLED</text>
<text x="66.2" y="122.3">DM9000_LANLED</text>
<text x="16.8" y="126.6">[3,10,15]</text>
<text x="24.4" y="126.6">XnRSTOUT</text>
</g>
<g font-size="1.6">
<text x="60.5" y="54.8">VDD_SYS_3.3V</text>
<text x="203.8" y="59.8">DGND</text>
<text x="63.9" y="69">DGND</text>
<text x="87.1" y="69.9" transform="rotate(-90 87.1 69.9)">24</text>
<text x="88.9" y="69.9" transform="rotate(-90 88.9 69.9)">23</text>
<text x="90.7" y="69.9" transform="rotate(-90 90.7 69.9)">22</text>
<text x="92.5" y="69.9" transform="rotate(-90 92.5 69.9)">21</text>
<text x="94.2" y="69.9" transform="rotate(-90 94.2 69.9)">20</text>
<text x="96" y="69.9" transform="rotate(-90 96 69.9)">19</text>
<text x="97.8" y="69.9" transform="rotate(-90 97.8 69.9)">18</text>
<text x="99.6" y="69.9" transform="rotate(-90 99.6 69.9)">17</text>
<text x="101.3" y="69.9" transform="rotate(-90 101.3 69.9)">16</text>
<text x="103.1" y="69.9" transform="rotate(-90 103.1 69.9)">15</text>
<text x="104.9" y="69.9" transform="rotate(-90 104.9 69.9)">14</text>
<text x="106.7" y="69.9" transform="rotate(-90 106.7 69.9)">13</text>
<text x="252.5" y="69">VDD_SYS_3.3V</text>
<text x="78.8" y="80">25</text>
<text x="78.8" y="81.7">26</text>
<text x="78.8" y="83.5">27</text>
<text x="113.3" y="83.5">10</text>
<text x="113.3" y="80">12</text>
<text x="113.3" y="81.7">11</text>
<text x="78.8" y="85.3">28</text>
<text x="78.8" y="87.1">29</text>
<text x="78.8" y="88.9">30</text>
<text x="113.3" y="85.3">9</text>
<text x="113.3" y="87.1">8</text>
<text x="113.3" y="88.9">7</text>
<text x="229.1" y="88.9">1</text>
<text x="248.4" y="88.9">9</text>
<text x="78.8" y="90.6">31</text>
<text x="78.8" y="92.4">32</text>
<text x="78.8" y="94.2">33</text>
<text x="78.8" y="96">34</text>
<text x="113.3" y="96">3</text>
<text x="113.3" y="92.4">5</text>
<text x="113.3" y="90.6">6</text>
<text x="113.3" y="94.2">4</text>
<text x="229.1" y="90.6">4</text>
<text x="229.1" y="92.4">2</text>
<text x="248.4" y="96">11</text>
<text x="248.4" y="94.2">12</text>
<text x="248.4" y="90.6">10</text>
<text x="78.8" y="97.7">35</text>
<text x="78.8" y="99.5">36</text>
<text x="113.3" y="99.5">1</text>
<text x="113.3" y="97.7">2</text>
<text x="229.1" y="97.7">3</text>
<text x="229.1" y="99.5">5</text>
<text x="229.1" y="101.3">6</text>
<text x="248.4" y="99.5">8</text>
<text x="227.8" y="104.9">M1</text>
<text x="227.8" y="106.6">M2</text>
<text x="248.4" y="106.6">G2</text>
<text x="248.4" y="104.9">G1</text>
<text x="248.4" y="103.1">7</text>
<text x="87.1" y="111.5" transform="rotate(-90 87.1 111.5)">37</text>
<text x="88.9" y="111.5" transform="rotate(-90 88.9 111.5)">38</text>
<text x="90.7" y="111.5" transform="rotate(-90 90.7 111.5)">39</text>
<text x="92.5" y="111.5" transform="rotate(-90 92.5 111.5)">40</text>
<text x="94.2" y="111.5" transform="rotate(-90 94.2 111.5)">41</text>
<text x="96" y="111.5" transform="rotate(-90 96 111.5)">42</text>
<text x="97.8" y="111.5" transform="rotate(-90 97.8 111.5)">43</text>
<text x="99.6" y="111.5" transform="rotate(-90 99.6 111.5)">44</text>
<text x="101.3" y="111.5" transform="rotate(-90 101.3 111.5)">45</text>
<text x="103.1" y="111.5" transform="rotate(-90 103.1 111.5)">46</text>
<text x="104.9" y="111.5" transform="rotate(-90 104.9 111.5)">47</text>
<text x="106.7" y="111.5" transform="rotate(-90 106.7 111.5)">48</text>
<text x="147.4" y="113.5">DGND</text>
<text x="215" y="118.8">DGND</text>
<text x="122.6" y="122.3">DGND</text>
<text x="103.1" y="130.3" transform="rotate(-90 103.1 130.3)">4</text>
<text x="204.3" y="127.7">DGND</text>
<text x="76.7" y="134.5">VDD_SYS_3.3V</text>
<text x="92.3" y="134.8">DGND</text>
<text x="99.3" y="133.3">1</text>
<text x="103.1" y="137.2" transform="rotate(-90 103.1 137.2)">3</text>
<text x="106.2" y="133.3">2</text>
<text x="229.2" y="140.1">DGND</text>
<text x="95.9" y="145.5">DGND</text>
<text x="108.3" y="145.5">DGND</text>
<text x="225.8" y="193.5">Title</text>
<text x="233" y="195.2">Mini210s,Designed by FriendlyARM in Guangzhou</text>
<text x="225.8" y="198.8">Size</text>
<text x="227.6" y="200.6">A3</text>
<text x="233" y="200.6">Ethnet</text>
<text x="233" y="198.8">Document Number</text>
<text x="284.5" y="198.8">Rev</text>
<text x="225.8" y="204.1">Date:</text>
<text x="235.1" y="204.1">Saturday, May 19, 2012</text>
<text x="261.4" y="204.1">Sheet</text>
<text x="270.3" y="204.1">12</text>
<text x="275.6" y="204.1">of</text>
<text x="281" y="204.1">15</text>
</g>
<g font-size="1.6" fill="#000080">
<text x="53.4" y="60.1">C180</text>
<text x="53.4" y="61.9">104</text>
<text x="72.9" y="60.1">C181</text>
<text x="72.9" y="61.9">10u</text>
<text x="199.2" y="65.1">104</text>
<text x="81.8" y="69">U12</text>
<text x="199.2" y="66.9">C182</text>
<text x="200.7" y="74.7" transform="rotate(-90 200.7 74.7)">51R</text>
<text x="207.8" y="76.5" transform="rotate(-90 207.8 76.5)">51R</text>
<text x="257.8" y="77.9">R129</text>
<text x="265" y="77.9">R130</text>
<text x="200.7" y="83.6" transform="rotate(-90 200.7 83.6)">R127</text>
<text x="207.8" y="83.6" transform="rotate(-90 207.8 83.6)">R128</text>
<text x="257.8" y="79.7">330R</text>
<text x="265" y="79.7">330R</text>
<text x="231.2" y="85">J3</text>
<text x="48" y="95.7">R210</text>
<text x="55.2" y="95.7">0R</text>
<text x="138.7" y="99.2">C183</text>
<text x="138.7" y="101">10u</text>
<text x="151.2" y="101">C184</text>
<text x="151.2" y="102.8">104</text>
<text x="200.7" y="107.7" transform="rotate(-90 200.7 107.7)">R132</text>
<text x="207.8" y="107.7" transform="rotate(-90 207.8 107.7)">R133</text>
<text x="74.7" y="109.9">DM9000AEP</text>
<text x="118.9" y="110.8" transform="rotate(-90 118.9 110.8)">6.8K R131</text>
<text x="217" y="109.9">C185</text>
<text x="217" y="113.5">104</text>
<text x="200.7" y="115.6" transform="rotate(-90 200.7 115.6)">51R</text>
<text x="207.8" y="115.6" transform="rotate(-90 207.8 115.6)">51R</text>
<text x="39.2" y="125.9">R135</text>
<text x="46.3" y="125.9">0R</text>
<text x="97.8" y="125.9">25Mhz</text>
<text x="99.6" y="120.6">R134</text>
<text x="106.7" y="120.6">1M</text>
<text x="110.3" y="125.9">R136</text>
<text x="199.2" y="120.6">C186</text>
<text x="199.2" y="122.3">104</text>
<text x="106" y="128.7">Y1</text>
<text x="112.1" y="127.7">22R</text>
<text x="238.3" y="130.3">R137</text>
<text x="238.3" y="137.6">0R</text>
<text x="92.5" y="138.3">C187</text>
<text x="94.3" y="140.1">15p</text>
<text x="112.1" y="138.3">C188</text>
<text x="112.1" y="140.1">15p</text>
</g>
<g font-size="1.6" fill="#004080">
<text x="87.9" y="76.1" transform="rotate(-90 87.9 76.1)">SD14</text>
<text x="89.7" y="76.4" transform="rotate(-90 89.7 76.4)">VDD3</text>
<text x="91.5" y="76.1" transform="rotate(-90 91.5 76.1)">SD15</text>
<text x="93.3" y="77.7" transform="rotate(-90 93.3 77.7)">EEDCS</text>
<text x="95" y="77.7" transform="rotate(-90 95 77.7)">EEDCK</text>
<text x="96.8" y="77.1" transform="rotate(-90 96.8 77.1)">EEDIO</text>
<text x="98.6" y="75.2" transform="rotate(-90 98.6 75.2)">SD0</text>
<text x="100.4" y="75.2" transform="rotate(-90 100.4 75.2)">SD1</text>
<text x="102.1" y="75.2" transform="rotate(-90 102.1 75.2)">SD2</text>
<text x="103.9" y="76.5" transform="rotate(-90 103.9 76.5)">GND3</text>
<text x="105.7" y="75.2" transform="rotate(-90 105.7 75.2)">SD3</text>
<text x="107.5" y="75.2" transform="rotate(-90 107.5 75.2)">SD4</text>
<text x="82.7" y="80.7">SD13</text>
<text x="82.7" y="82.5">SD12</text>
<text x="108.1" y="80.7">SD5</text>
<text x="108.1" y="82.5">SD6</text>
<text x="82.7" y="84.3">SD11</text>
<text x="82.7" y="86.1">SD10</text>
<text x="82.7" y="87.8">SD9</text>
<text x="82.7" y="89.6">VDD1</text>
<text x="103.9" y="86.1">AVDD18B</text>
<text x="108.1" y="84.3">SD7</text>
<text x="108.2" y="89.6">TX+</text>
<text x="108.6" y="87.8">TX-</text>
<text x="232.1" y="89.6">TD+</text>
<text x="241" y="89.6">LEDG+</text>
<text x="82.7" y="91.4">SD8</text>
<text x="82.7" y="93.2">CMD</text>
<text x="82.7" y="95">GND1</text>
<text x="105.7" y="93.2">AGND2</text>
<text x="105.7" y="91.4">AGND3</text>
<text x="108.4" y="95">RX-</text>
<text x="232.1" y="91.4">CT2</text>
<text x="232.1" y="93.2">TD-</text>
<text x="241.2" y="95">LEDY+</text>
<text x="241.4" y="91.4">LEDG-</text>
<text x="82.7" y="96.7">INT</text>
<text x="82.7" y="98.5">IOR#</text>
<text x="82.7" y="100.3">IOW#</text>
<text x="104.1" y="98.5">AVDD18a</text>
<text x="105.6" y="100.3">BGRES</text>
<text x="108" y="96.7">RX+</text>
<text x="232.1" y="98.5">RX+</text>
<text x="232.1" y="100.3">CT1</text>
<text x="238.5" y="100.3">CHS_GND</text>
<text x="241.6" y="96.7">LEDY-</text>
<text x="87.9" y="107.6" transform="rotate(-90 87.9 107.6)">CS#</text>
<text x="89.7" y="107.6" transform="rotate(-90 89.7 107.6)">LED2</text>
<text x="91.5" y="107.6" transform="rotate(-90 91.5 107.6)">LED1</text>
<text x="93.3" y="107.6" transform="rotate(-90 93.3 107.6)">PWRST#</text>
<text x="95" y="107.6" transform="rotate(-90 95 107.6)">TEST</text>
<text x="96.8" y="107.6" transform="rotate(-90 96.8 107.6)">VDD2</text>
<text x="98.6" y="107.6" transform="rotate(-90 98.6 107.6)">X2</text>
<text x="100.4" y="107.6" transform="rotate(-90 100.4 107.6)">X1</text>
<text x="102.1" y="107.6" transform="rotate(-90 102.1 107.6)">GND2</text>
<text x="103.9" y="107.6" transform="rotate(-90 103.9 107.6)">SD</text>
<text x="105.7" y="107.6" transform="rotate(-90 105.7 107.6)">AGND1</text>
<text x="107.5" y="107.6" transform="rotate(-90 107.5 107.6)">BGGND</text>
<text x="232.1" y="102.1">RX-</text>
<text x="232.1" y="105.6">M1</text>
<text x="232.1" y="107.4">M2</text>
<text x="244" y="103.8">NC</text>
<text x="244.1" y="107.4">G2</text>
<text x="244.1" y="105.6">G1</text>
</g>
<text font-size="1.6" fill="#8000ff" x="106" y="130.9">25MHz</text>
<g font-size="1.3">
<text x="30.8" y="1.3">5</text>
<text x="88.9" y="1.3">4</text>
<text x="146.9" y="1.3">3</text>
<text x="205" y="1.3">2</text>
<text x="263.1" y="1.3">1</text>
<text x=".5" y="28.4">D</text>
<text x="292.6" y="28.4">D</text>
<text x=".5" y="79.5">C</text>
<text x="292.6" y="79.5">C</text>
<text x=".5" y="130.6">B</text>
<text x="292.6" y="130.6">B</text>
<text x=".5" y="181.7">A</text>
<text x="292.6" y="181.7">A</text>
<text x="30.8" y="207.4">5</text>
<text x="88.9" y="207.4">4</text>
<text x="146.9" y="207.4">3</text>
<text x="205" y="207.4">2</text>
<text x="263.1" y="207.4">1</text>
</g>
</svg>
